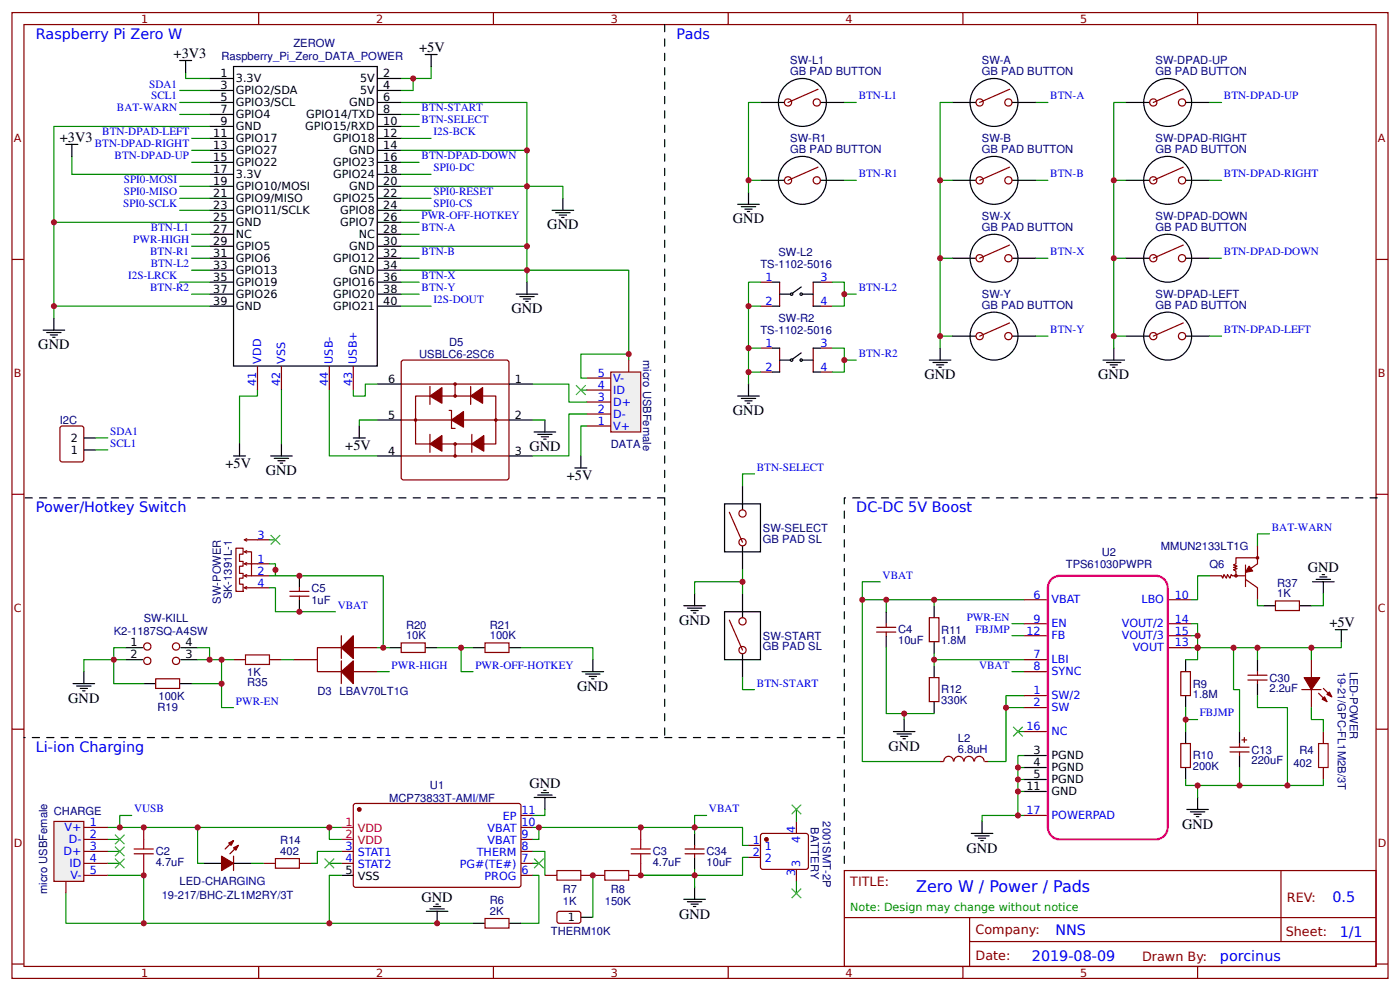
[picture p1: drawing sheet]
<svg xmlns="http://www.w3.org/2000/svg" width="309mm" height="219mm" viewBox="0 0 309 219" stroke-linecap="round" stroke-linejoin="round" font-family="sans-serif">
<g fill="none" stroke="#800" stroke-width=".26">
<path d="M2.6 2.8h304.1v213.2h-304.1zM5.3 5.4h298.7v208h-298.7zM57.1 2.8v2.6M109 2.8v2.6M160.9 2.8v2.6M180.7 19.7l-6.6 2.9M212.7 2.8v2.6M223 19.7l-6.6 2.9M261.4 19.7l-6.6 2.9M264.6 2.8v2.6M180.7 36.9l-6.6 2.9M223 36.9l-6.6 2.9"/>
<path d="M261.4 36.9l-6.6 2.9M2.6 57.3h2.7M223 54.1l-6.6 2.9M261.4 54.1l-6.6 2.9M304 57.3h2.7M168 67.6h2.7M168 62.3h2.7M168 76.9h2.7M172.2 62.3v5.3M172.2 76.9v5.3M179.7 62.3v5.3M179.7 76.9v5.3"/>
<path d="M181.2 67.6h2.7M181.2 62.3h2.7M181.2 76.9h2.7M223 71.3l-6.6 2.9M261.4 71.3l-6.6 2.9M56.9 80.8v5.3M62.2 80.8v5.3M72.8 80.8v5.3M78.1 80.8v5.3M168 82.2h2.7M181.2 82.2h2.7M2.6 109.1h2.7"/>
<path d="M54.2 119.2h5.3M54.5 118.9l-.5 .3 .5 .3M161.1 113.1l2.9 6.6M304 109.1h2.7M52.1 121h1.6v1.4h-.8v1.6h.8v1h-.8v1.6h.8v1.1h-.8v1.3h.8v1.6h-1.6zM54.2 121.8h1.4v5.3M54.2 129.8h5.3M54.2 127.1h5.3M54.2 124.5h5.3M54.5 126.9l-.5 .2 .5 .3M54.5 121.6l-.5 .2 .5 .3M54.5 124.2l-.5 .3 .5 .3"/>
<path d="M54.5 129.5l-.5 .3 .5 .2M64 130.6h4.3M64 131.6h4.3M66.1 129.8v.8M66.1 131.6v.8M161.1 136.9l2.9 6.6M193.7 139.6h4.2M193.7 138.5h4.2M195.8 137.7v.8M195.8 139.6v.8M205.3 136.4h2.1v5.3h-2.1zM226.2 132.4h5.3"/>
<path d="M226.2 137.7h5.3M258 132.4h5.3M258 137.7h5.3M34.4 149.9h5.3v2.1h-5.3zM51.6 145.7h2.6M59.5 145.7h2.7M64.8 145.7h5.3M75.4 143h-5.3v5.3h5.3M75.4 140.4v5M75.4 145.9v5M78.1 148.3h5.2M78.1 143h5.2"/>
<path d="M88.6 141.9h5.3v2.2h-5.3zM107.2 141.9h5.2v2.2h-5.2zM205.3 149.6h2.1v5.3h-2.1zM226.2 140.4h5.3M226.2 145.7h5.3M226.2 148.3h5.3M226.2 153.6h5.3M226.2 156.2h5.3M258 140.4h5.3M258 143h5.3M260.9 148.3h2.1v5.3h-2.1zM275.7 150.2h4.2"/>
<path d="M275.7 149.1h4.2M277.8 148.3v.8M277.8 150.2v.7M287.6 152.3h4.2M289.7 145.7v3.9M289.7 152.3v3.9M291.3 153.1l1.9 1.8M292.4 152l1.8 1.9M2.6 161h2.7M78.1 177.7l.5-.3 36.2 .1 .3 .4-.1 17.8-.4 .2h-36.3l-.2-.5zM226.2 161.5h5.3M260.9 164.2h2.1v5.3h-2.1z"/>
<path d="M271.7 165h4.3M271.7 166h4.3M273.8 164.2v.8M273.8 166v.8M274.4 163.4h1M274.9 162.9v1M292.4 161.5v2.7M292.4 169.5v2.6M304 161h2.7M31.7 182.7v2.6M31.7 190.6v2.7M51.6 185.6l-1.9 1.9"/>
<path d="M51.6 189v3.2M52.7 186.7l-1.9 1.8M58.2 190.6h2.7M66.1 190.6h2.7M75.4 188h2.7M75.4 190.6h2.7M115.1 188h2.6M115.1 190.6h2.6M115.1 193.3h2.6M115.1 185.3h2.6M115.1 182.7h2.6M115.1 180h2.6"/>
<path d="M120.4 193.3h2.6M128.3 193.3h5.3M141.6 190.6v2.7h-2.7M141.6 182.7v2.6M165.4 186.7h2.6M165.4 189.3h2.6M168.3 184.1h10l.3 .4-.1 7.2-.4 .3-9.8-.1-.3-.5v-6.9zM175.9 181.4v2.6M175.9 192v2.6M186.5 192.2h117.5v21.2h-117.5zM226.2 180h5.3M283 192.2v15.7"/>
<path d="M2.6 212.9h2.7M57.1 213.4v2.6M107.2 202.8h5.2v2.1h-5.2zM109 213.4v2.6M123.3 201.3h4.8l.2 .4v1.9l-.5 .3-4.5-.1-.3-.5v-1.6zM160.9 213.4v2.6M186.6 202.6h117.3M212.7 213.4v2.6M214.2 207.9h89.7M214.2 202.6v10.6M264.6 213.4v2.6M304 212.9h2.7"/>
<circle cx="174.1" cy="39.8" r=".8"/>
<circle cx="174.1" cy="22.6" r=".8"/>
<circle cx="180.4" cy="39.8" r=".8"/>
<circle cx="180.4" cy="22.6" r=".8"/>
<circle cx="216.4" cy="39.8" r=".8"/>
<circle cx="216.4" cy="22.6" r=".8"/>
<circle cx="222.8" cy="39.8" r=".8"/>
<circle cx="222.8" cy="22.6" r=".8"/>
<circle cx="254.8" cy="39.8" r=".8"/>
<circle cx="254.8" cy="22.6" r=".8"/>
<circle cx="261.1" cy="39.8" r=".8"/>
<circle cx="261.1" cy="22.6" r=".8"/>
<circle cx="216.4" cy="57" r=".8"/>
<circle cx="222.8" cy="57" r=".8"/>
<circle cx="254.8" cy="57" r=".8"/>
<circle cx="261.1" cy="57" r=".8"/>
<circle cx="216.4" cy="74.2" r=".8"/>
<circle cx="222.8" cy="74.2" r=".8"/>
<circle cx="254.8" cy="74.2" r=".8"/>
<circle cx="261.1" cy="74.2" r=".8"/>
<circle cx="164" cy="119.7" r=".8"/>
<circle cx="164" cy="113.4" r=".8"/>
<circle cx="164" cy="137.2" r=".8"/>
<circle cx="32.5" cy="142.7" r=".8"/>
<circle cx="32.5" cy="145.9" r=".8"/>
<circle cx="38.9" cy="142.7" r=".8"/>
<circle cx="38.9" cy="145.9" r=".8"/>
<circle cx="164" cy="143.5" r=".8"/>
</g>
<g fill="#800" stroke="#800" stroke-width=".26">
<path d="M48.9 189l2.7 1.6-2.7 1.6z"/>
<path d="M51.6 187.2l1.1-.5-.6 1z"/>
<path d="M50.5 186.1l1.1-.5-.5 1.1z"/>
<path d="M292.1 154.4l.5-.5 .6 1z"/>
<path d="M293.2 153.3l.5-.5 .5 1.1z"/>
<path d="M288.1 149.6h3.5l-1.9 2.7z"/>
<path d="M75.4 148.3l2.7-2.4v5z"/>
<path d="M75.4 143l2.7-2.6v5z"/>
<circle cx="79.4" cy="178.7" r=".4"/>
<circle cx="169.3" cy="185.3" r=".4"/>
</g>
<path d="M75.4 182.7h2.7M75.4 185.3h2.7" fill="none" stroke="#f00" stroke-width=".26"/>
<g fill="none" stroke="#000" stroke-width=".26">
<path d="M39.7 13.4h2.6M41 13.4v2.6M46.3 17.3h5.3M46.3 20h5.3M51.6 14.7h31.7v66.1h-31.7zM83.3 17.3h5.3M83.3 20h5.3M93.9 12h2.7M95.2 12v2.7M14.6 31.9h2.6M15.9 31.9v2.6M46.3 22.6h5.3"/>
<path d="M46.3 25.3h5.3M46.3 27.9h5.3M46.3 30.6h5.3M46.3 33.2h5.3M46.3 35.9h5.3M46.3 38.5h5.3M83.3 22.6h5.3M83.3 25.3h5.3M83.3 27.9h5.3M83.3 30.6h5.3M83.3 33.2h5.3M83.3 35.9h5.3"/>
<path d="M83.3 38.5h5.3M168 22.6h5.3M168 39.8h5.3M181.2 22.6h5.3M181.2 39.8h5.3M210.3 22.6h5.3M210.3 39.8h5.3M223.6 22.6h5.3M223.6 39.8h5.3M248.7 22.6h5.3M248.7 39.8h5.3M261.9 22.6h5.3"/>
<path d="M261.9 39.8h5.3M46.3 41.1h5.3M46.3 43.8h5.3M46.3 46.4h5.3M46.3 49.1h5.3M46.3 51.7h5.3M46.3 54.4h5.3M46.3 57h5.3M46.3 59.7h5.3M83.3 41.1h5.3M83.3 43.8h5.3M83.3 46.4h5.3"/>
<path d="M83.3 49.1h5.3M83.3 51.7h5.3M83.3 54.4h5.3M83.3 57h5.3M83.3 59.7h5.3M122 46.4h4.7M122.8 47h3.1M123.6 47.5h1.5M124.1 48h.5M124.4 43.8v2.6M163 45.1h4.7M163.8 45.6h3.2"/>
<path d="M164.6 46.2h1.6M165.1 46.7h.5M165.4 42.5v2.6M210.3 57h5.3M223.6 57h5.3M248.7 57h5.3M261.9 57h5.3M9.5 72.9h4.8M10.3 73.4h3.2M11.1 74h1.6M11.6 74.5h.6M11.9 70.2v2.7"/>
<path d="M46.3 62.3h5.3M46.3 65h5.3M46.3 67.6h5.3M83.3 62.3h5.3M83.3 65h5.3M83.3 67.6h5.3M170.7 62.3h1.5M170.7 67.6h1.5M170.7 76.9h1.5M172.2 65h2.4M172.2 79.5h2.4M177 63.4l-1.8 1.3"/>
<path d="M177 77.9l-1.8 1.3M177.3 65h2.4M177.3 79.5h2.4M179.7 62.3h1.5M179.7 67.6h1.5M179.7 76.9h1.5M205.3 79.5h4.8M207.7 76.9v2.6M210.3 74.2h5.3M223.6 74.2h5.3M243.7 79.5h4.7M246.1 76.9v2.6"/>
<path d="M248.7 74.2h5.3M261.9 74.2h5.3M52.9 98v2.7M62.2 98v2.7M78.1 96.7h2.6M79.4 94.1v2.6M163 87.4h4.7M163.8 88h3.2M164.6 88.5h1.6M165.1 89h.5M165.4 84.8v2.6M170.7 82.2h1.5"/>
<path d="M179.7 82.2h1.5M206.1 80h3.2M206.9 80.6h1.6M207.4 81.1h.6M244.5 80h3.1M245.3 80.6h1.6M245.8 81.1h.5M51.6 100.7h2.6M59.8 100.7h4.8M60.6 101.2h3.2M61.4 101.7h1.6M61.9 102.3h.5"/>
<path d="M160.1 111.3h7.9v10.5h-7.9zM164 107.3v5.3M66.1 127.1v2.7M66.1 132.4v2.7M151.1 133.7h4.7M151.9 134.3h3.1M152.7 134.8h1.6M153.2 135.3h.5M153.5 131.1v2.6M160.1 135.1h7.9v10.6h-7.9zM164 120.5v5.3M164 131.1v5.3"/>
<path d="M195.8 135.1v2.6M206.4 133.7v2.7M295 139h2.7M296.3 139v2.7M16.1 150.9h4.8M16.9 151.5h3.2M17.7 152h1.6M18.3 152.5h.5M18.5 148.3v2.6M27.8 143h3.7M27.8 145.7h3.7M31.7 150.9h2.7"/>
<path d="M39.7 150.9h2.6M40 143h3.7M40 145.7h3.7M86 143h2.6M93.9 143h2.7M104.5 143h2.7M112.4 143h2.7M128.6 148.3h4.7M129.4 148.8h3.2M130.2 149.4h1.6M130.7 149.9h.5M131 145.7v2.6"/>
<path d="M164 144.3v5.3M195.8 140.4v2.6M199.8 158.9v2.6M206.4 141.7v2.6M206.4 147v2.6M206.4 154.9v2.7M261.9 145.7v2.6M261.9 153.6v2.6M277.8 145.7v2.6M277.8 150.9v2.7M118 176.1h4.8M118.8 175.6h3.2"/>
<path d="M119.6 175h1.6M120.1 174.5h.5M120.4 176.1v2.6M197.4 161.5h4.7M198.2 162.1h3.1M199 162.6h1.6M199.5 163.1h.5M226.2 166.8h5.3M226.2 169.5h5.3M226.2 172.1h5.3M226.2 174.8h5.3M261.9 161.5v2.7"/>
<path d="M261.9 169.5v2.6M262.2 178.7h4.8M263 179.3h3.2M263.8 179.8h1.6M264.6 176.1v2.6M273.8 161.5v2.7M273.8 166.8v2.7M45 190.6h3.9M51.6 190.6h4M75.4 193.3h2.7M96.3 199.6h.5M151.1 198.6h4.7"/>
<path d="M151.9 199.1h3.1M152.7 199.6h1.6M153.5 195.9v2.7M214.6 184h4.7M215.4 184.5h3.1M216.2 185.1h1.6M216.7 185.6h.5M217 181.4v2.6M264.3 180.3h.5M94.2 201.2h4.8M95 200.7h3.2M95.8 200.2h1.6"/>
<path d="M96.6 201.2v2.7M104.5 203.9h2.7M112.4 203.9h2.7M128.3 202.5h2.7M153.2 200.2h.5"/>
<circle cx="177.3" cy="39.8" r="5.3"/>
<circle cx="177.3" cy="22.6" r="5.3"/>
<circle cx="219.6" cy="39.8" r="5.3"/>
<circle cx="219.6" cy="22.6" r="5.3"/>
<circle cx="258" cy="39.8" r="5.3"/>
<circle cx="258" cy="22.6" r="5.3"/>
<circle cx="219.6" cy="57" r="5.3"/>
<circle cx="258" cy="57" r="5.3"/>
<circle cx="174.9" cy="65" r=".26"/>
<circle cx="174.9" cy="79.5" r=".26"/>
<circle cx="177" cy="79.5" r=".26"/>
<circle cx="177" cy="65" r=".26"/>
<circle cx="219.6" cy="74.2" r="5.3"/>
<circle cx="258" cy="74.2" r="5.3"/>
</g>
<g fill="none" stroke="#080" stroke-width=".26">
<path d="M39.7 20h6.6M41 16v1.3h5.3M88.6 17.3h2.7v2.7h-2.7M95.2 14.7v2.6h-3.9M15.9 34.5v4h30.4M39.7 25.3h6.6M39.7 22.6h6.6M42.3 30.6h4M42.3 35.9h4M42.3 33.2h4M46.3 27.9h-34.4v21.2M88.6 33.2h27.8v7.9h8v2.7"/>
<path d="M88.6 22.6h27.8v10.6M88.6 38.5h6.6M88.6 25.3h4M88.6 30.6h6.6M88.6 27.9h4M88.6 35.9h4M168 39.8h-2.6v2.7M168 22.6h-2.6v17.2M186.5 22.6h2.7M186.5 39.8h2.7M207.7 39.8h2.6M210.3 22.6h-2.6v51.6"/>
<path d="M228.9 22.6h2.6M228.9 39.8h2.6M248.7 39.8h-2.6v17.2M248.7 22.6h-2.6v17.2M267.2 22.6h2.7M267.2 39.8h2.7M39.7 46.4h6.6M39.7 43.8h6.6M39.7 41.1h6.6M42.3 57h4M42.3 59.7h4M46.3 49.1h-34.4v18.5"/>
<path d="M88.6 59.7h50.3v18.5M88.6 54.4h27.8v5.3M88.6 41.1h27.8v13.3M88.6 46.4h6.6M88.6 43.8h6.6M88.6 57h4M88.6 51.7h4M88.6 49.1h4M207.7 57h2.6M228.9 57h2.6M248.7 57h-2.6v17.2M267.2 57h2.7"/>
<path d="M39.7 62.3h6.6M46.3 67.6h-34.4v2.6M88.6 65h4M88.6 62.3h4M88.6 67.6h6.6M138.9 79.5v-1.3h-10.6v5.3h1.3M168 76.9h-2.6v5.3M168 67.6h-2.6v9.3M168 62.3h-2.6v5.3M183.9 62.3h2.6v5.3h-2.6M183.9 76.9h2.6v5.3h-2.6M186.5 79.5h2.7"/>
<path d="M186.5 65h2.7M210.3 74.2h-2.6v2.7M228.9 74.2h2.6M248.7 74.2h-2.6v2.7M267.2 74.2h2.7M56.9 86.1v1.3h-4v10.6M62.2 86.1v11.9M72.8 86.1v14.6h10.5M128.3 86.1h1.3M168 82.2h-2.6v2.6M59.5 119.2h1.4M166.7 104.6h-2.7v2.7"/>
<path d="M59.5 124.5h1.4v2.6h-1.4M60.9 125.8v1.3h23.8v15.9M164 128.5h-10.5v2.6M164 125.8v5.3M190.5 132.4v35.7h17.2M194.5 128.5h-4v3.9h5.3M206.4 132.4h-10.6v2.7M223.6 137.7h2.6M226.2 132.4h-19.8v1.3M263.3 137.7h1.3v8h-2.7M27.8 143h-2.7v7.9h6.6M27.8 145.7h-9.3v2.6"/>
<path d="M42.3 150.9h6.6M43.7 143h2.6v2.7h-2.6M46.3 145.7h2.6M51.6 145.7h-2.7v10.5h2.7M62.2 145.7h2.6M83.3 148.3h2.7M83.3 143h2.7M96.6 143h7.9M101.9 143v5.3h2.6M115.1 143h15.9v2.7M164 149.6v2.7h2.7M195.8 143v14.6h10.6"/>
<path d="M206.4 144.3v1.4h19.8M206.4 145.7v1.3M222.2 156.2v11.9h-3.9M223.6 140.4h2.6M226.2 153.6h-4v2.6h4M261.9 156.2v2.7h2.7M261.9 158.9v2.6M263.3 140.4h1.3M289.7 156.2v2.7h2.7v2.6M289.7 143v2.7M296.3 141.7v1.3h-33M120.4 178.7v1.3h-2.7"/>
<path d="M175.9 178.7v2.7M224.9 174.8h1.3M224.9 172.1h1.3M224.9 169.5h1.3M224.9 161.5h1.3M226.2 166.8h-1.3v13.2M261.9 172.1v1.3h2.7v2.7M292.4 172.1v1.3h-27.8M14.6 197.2v6.7h17.1M23.8 193.3h7.9v10.6h72.8M23.8 182.7h19.9M23.8 190.6h2.7"/>
<path d="M23.8 185.3h2.7M23.8 188h2.7M29.1 180h-2.6v2.7M72.8 182.7v2.6h2.6M72.8 190.6h2.6M75.4 182.7h-31.7v7.9h1.3M75.4 193.3h-2.6v10.6M117.7 188h2.7v5.3M117.7 182.7h1.4v2.6h-1.4M117.7 193.3h1.4v10.6h-4M117.7 190.6h1.4M119.1 182.7h44.9v4h1.4"/>
<path d="M131 193.3v9.2M165.4 189.3h-1.4v4h-22.4M175.9 194.6v2.6M226.2 180h-9.2v1.4"/>
</g>
<g fill="none" stroke="#a00000" stroke-width=".26">
<path d="M54.2 144.6h5.3v2.1h-5.3zM291.3 164.2h2.1v5.3h-2.1zM29.6 187.5h4.3M29.6 188.5h4.3M31.7 185.3v2.2M31.7 188.5v2.1M60.9 189.6h5.2v2.1h-5.2zM123 192.2h5.3v2.1h-5.3zM133.6 192.2h5.3v2.1h-5.3zM139.4 187.5h4.3M139.4 188.5h4.3M141.6 185.3v2.2"/>
<path d="M141.6 188.5v2.1"/>
</g>
<path d="M232.1 128.1a2.64 2.64 0 0 1 2.1-1h21.1a2.64 2.64 0 0 1 2.7 2.7v52.9a2.64 2.64 0 0 1-2.7 2.6h-21.1a2.64 2.64 0 0 1-2.7-2.6v-52.9l.1-.6z" fill="none" stroke="#f0f" stroke-width=".53"/>
<path d="M146.8 5.4v104.5M146.8 109.9h-141.5M304.3 109.9h-117.8v82.1M186.5 162.9h-181.2" fill="none" stroke="#000" stroke-width=".26" stroke-dasharray="1.6 1.6"/>
<g fill="#000" stroke="#3c3" stroke-width=".26">
<path d="M127.3 85.1l2.1 2.1zM127.3 87.2l2.1-2.1z"/>
<path d="M59.8 118.1l2.1 2.2zM61.9 118.1l-2.1 2.2z"/>
<path d="M174.9 177.7l2.1 2.1zM177 177.7l-2.1 2.1z"/>
<path d="M223.8 160.5l2.2 2.1zM226 160.5l-2.2 2.1z"/>
<path d="M25.4 189.6l2.1 2.1zM27.5 189.6l-2.1 2.1z"/>
<path d="M25.4 186.9l2.1 2.1zM25.4 189l2.1-2.1z"/>
<path d="M25.4 184.3l2.1 2.1zM27.5 184.3l-2.1 2.1z"/>
<path d="M71.7 189.6l2.1 2.1zM73.8 189.6l-2.1 2.1z"/>
<path d="M118 189.6l2.1 2.1zM120.1 189.6l-2.1 2.1z"/>
<path d="M174.9 196.2l2.1 2.1zM177 196.2l-2.1 2.1z"/>
</g>
<path d="M11.9 181.4h6.6v13.2h-6.6z" fill="#efefef" stroke="#800" stroke-width=".26"/>
<path d="M14.6 194.6v2.6M18.5 182.7h5.3M18.5 185.3h5.3M18.5 188h5.3M18.5 190.6h5.3M18.5 193.3h5.3" fill="none" stroke="#800" stroke-width=".26"/>
<path d="M134.9 82.2h6.7v13.2h-6.7z" fill="#efefef" stroke="#800" stroke-width=".26"/>
<g fill="none" stroke="#800" stroke-width=".26">
<path d="M138.9 79.5v2.7M13.5 94.1h4.5l.4 .2 .1 7.2-.2 .4-4.5 .1-.5-.3-.1-7.1zM129.6 94.1h5.3M129.6 91.4h5.3M129.6 88.8h5.3M129.6 86.1h5.3M129.6 83.5h5.3M267.2 127.1h2.7l.2 .6 .3-.8 .5 .8 .3-.8 .5 .8 .3-.8 .3 .2h2.9M275.2 127.9l2.6 1.9v2.6M275.2 124.8v4.7M277.8 123.2h-4.8v1.3l-.5 .3 .8 .2-.8 .3 .8 .2-.8 .3 .5 .3v1M277.8 120.5v4l-2.6 1.8"/>
<path d="M281.8 132.7h5.3v2.1h-5.3zM210.6 168.1a1.06 1.06 0 0 0-1-1.1 1.06 1.06 0 0 0-1.1 1.1h-.8M210.8 168.1a1.06 1.06 0 0 1 1-1.1 1.06 1.06 0 0 1 1.1 1.1M213 168.1a1.06 1.06 0 0 1 1.1-1.1 1.06 1.06 0 0 1 1 1.1M215.3 168.1a1.06 1.06 0 0 1 1-1.1 1.06 1.06 0 0 1 1.1 1.1M217.5 168.1h.8M151.3 188.5h4.3M151.3 187.5h4.3M153.5 186.7v.8M153.5 188.5v.8"/>
<circle cx="273" cy="127.1" r=".26"/>
<circle cx="277.8" cy="123.2" r=".26"/>
</g>
<g fill="none" stroke="#080" stroke-width=".26">
<path d="M42.3 51.7h4M42.3 54.4h4M42.3 65h4M21.2 96.7h2.6M21.2 99.4h2.6M280.5 117.9h-2.7v2.6M59.5 129.8h1.4v5.3h13.2M267.2 127.1h-2.6v5.3h-1.3M277.8 132.4v1.3h1.3M292.4 131.1v2.6h-2.7M199.8 157.6v1.3M223.6 148.3h2.6"/>
<path d="M272.5 143v9.3h1.3v9.2M277.8 153.6v2.6h6.6v17.2M277.8 143v2.7M273.8 169.5v3.9M55.6 190.6h2.6M75.4 188h-5.3v2.6h-1.3M141.6 193.3h11.9v2.6M153.5 192v1.3M156.1 180h-2.6v4"/>
</g>
<path d="M146.8 109.9v53" fill="none" stroke="#000" stroke-width=".26" stroke-dasharray="1.6 1.6"/>
<path d="M18.5 99.4h2.7M18.5 96.7h2.7M279.1 133.7h2.7M287.1 133.7h2.6M290 128.5h4.7M290.8 127.9h3.2M291.6 127.4h1.6M292.1 126.9h.5M292.4 128.5v2.6M153.5 184v2.7M153.5 189.3v2.7" fill="none" stroke="#000" stroke-width=".26"/>
<path d="M276 125l.8 1.1-1.6 .2z" fill="#800" stroke="#800" stroke-width=".26"/>
<path d="M88.7 79.8l.5-.3h22.7l.5 .3v25.6l-.2 .5-23 .1-.5-.3z" fill="#fff" stroke="#800" stroke-width=".26"/>
<g fill="none" stroke="#000" stroke-width=".26">
<path d="M114 65h4.8M114.8 65.5h3.2M115.6 66h1.6M116.2 66.5h.5M116.4 62.3v2.7M83.3 84.8h5.3M83.3 92.7h5.3M112.4 84.8h5.3M112.4 92.7h5.3M118 95.4h4.8M118.8 95.9h3.2M119.6 96.4h1.6"/>
<path d="M120.1 97h.5M120.4 92.7v2.7M83.3 100.7h5.3M112.4 100.7h5.3M127 103.3h2.6M128.3 100.7v2.6"/>
</g>
<g fill="none" stroke="#800" stroke-width=".26">
<path d="M88.6 84.8h23.8M88.6 92.7h23.8M91.8 87.4h17.7v10.6h-17.7zM95 85.3v4M95 95.9v4M99.2 90.6h.5v4h.8M100.5 84.8v2.6M100.5 98v2.7M104 85.3v4M104.2 95.9v4M88.6 100.7h23.8"/>
<circle cx="91.8" cy="92.7" r=".26"/>
<circle cx="100.5" cy="84.8" r=".26"/>
<circle cx="100.5" cy="87.4" r=".26"/>
<circle cx="100.5" cy="98" r=".26"/>
<circle cx="109.5" cy="92.7" r=".26"/>
<circle cx="100.5" cy="100.7" r=".26"/>
</g>
<g fill="#800" stroke="#800" stroke-width=".26">
<path d="M99.7 92.7l2.7-1.8v3.4z"/>
<path d="M104 87.4l2.6-1.8v3.4z"/>
<path d="M95 87.4l2.6-1.8v3.4z"/>
<path d="M104.2 98l2.7-1.8v3.4z"/>
<path d="M95 98l2.6-1.8v3.4z"/>
</g>
<path d="M116.4 59.7v2.6M83.3 84.8h-2.6v2.6h-2.6v-1.3M83.3 92.7h-3.9v1.4M117.7 84.8h8v4h3.9M117.7 92.7h2.7M129.6 91.4h-3.9v9.3h-8M129.6 94.1h-1.3v6.6" fill="none" stroke="#080" stroke-width=".26"/>
<g fill="#c00">
<circle cx="116.4" cy="59.7" r=".66"/>
<circle cx="138.9" cy="78.2" r=".66"/>
<circle cx="153.5" cy="182.7" r=".66"/>
<circle cx="141.6" cy="193.3" r=".66"/>
<circle cx="141.6" cy="182.7" r=".66"/>
<circle cx="131" cy="193.3" r=".66"/>
<circle cx="264.6" cy="140.4" r=".66"/>
<circle cx="66.1" cy="135.1" r=".66"/>
<circle cx="66.1" cy="127.1" r=".66"/>
<circle cx="84.7" cy="143" r=".66"/>
<circle cx="60.9" cy="125.8" r=".66"/>
<circle cx="31.8" cy="203.9" r=".66"/>
<circle cx="48.9" cy="150.9" r=".66"/>
<circle cx="26.5" cy="182.7" r=".66"/>
<circle cx="116.4" cy="41.1" r=".66"/>
<circle cx="186.5" cy="65" r=".66"/>
<circle cx="165.4" cy="67.6" r=".66"/>
<circle cx="165.4" cy="82.2" r=".66"/>
<circle cx="207.7" cy="39.8" r=".66"/>
<circle cx="207.7" cy="74.2" r=".66"/>
<circle cx="246.1" cy="39.8" r=".66"/>
<circle cx="246.1" cy="74.2" r=".66"/>
<circle cx="72.8" cy="203.9" r=".66"/>
<circle cx="224.9" cy="169.5" r=".66"/>
<circle cx="224.9" cy="174.8" r=".66"/>
<circle cx="206.4" cy="132.4" r=".66"/>
<circle cx="261.9" cy="158.9" r=".66"/>
<circle cx="289.7" cy="143" r=".66"/>
<circle cx="264.6" cy="143" r=".66"/>
<circle cx="206.4" cy="145.7" r=".66"/>
<circle cx="224.9" cy="180" r=".66"/>
<circle cx="224.9" cy="172.1" r=".66"/>
<circle cx="222.3" cy="156.2" r=".66"/>
<circle cx="190.5" cy="132.4" r=".66"/>
<circle cx="195.8" cy="132.4" r=".66"/>
<circle cx="43.7" cy="182.7" r=".66"/>
<circle cx="72.8" cy="182.7" r=".66"/>
<circle cx="96.6" cy="203.9" r=".66"/>
<circle cx="91.3" cy="17.3" r=".66"/>
<circle cx="246.1" cy="57" r=".66"/>
<circle cx="164" cy="128.5" r=".66"/>
<circle cx="207.7" cy="57" r=".66"/>
<circle cx="165.4" cy="76.9" r=".66"/>
<circle cx="186.5" cy="79.5" r=".66"/>
<circle cx="11.9" cy="67.6" r=".66"/>
<circle cx="116.4" cy="54.4" r=".66"/>
<circle cx="116.4" cy="33.2" r=".66"/>
<circle cx="11.9" cy="49.1" r=".66"/>
<circle cx="119.1" cy="182.7" r=".66"/>
<circle cx="48.9" cy="145.7" r=".66"/>
<circle cx="46.3" cy="145.7" r=".66"/>
<circle cx="25.1" cy="145.7" r=".66"/>
<circle cx="101.9" cy="143" r=".66"/>
<circle cx="165.4" cy="39.8" r=".66"/>
<circle cx="31.8" cy="193.3" r=".66"/>
<circle cx="31.8" cy="182.7" r=".66"/>
<circle cx="199.8" cy="157.6" r=".66"/>
<circle cx="264.6" cy="173.4" r=".66"/>
<circle cx="277.8" cy="143" r=".66"/>
<circle cx="284.4" cy="173.4" r=".66"/>
<circle cx="272.5" cy="143" r=".66"/>
<circle cx="273.8" cy="173.4" r=".66"/>
<circle cx="153.5" cy="193.3" r=".66"/>
</g>
<text font-size="3.5" fill="#00f" x="202.4" y="196.8">Zero W / Power / Pads</text>
<g font-size="3.2" fill="#00f">
<text x="7.9" y="8.6">Raspberry Pi Zero W</text>
<text x="149.5" y="8.6">Pads</text>
<text x="7.9" y="113.1">Power/Hotkey Switch</text>
<text x="189.2" y="113.1">DC-DC 5V Boost</text>
<text x="7.9" y="166">Li-ion Charging</text>
<text x="294.4" y="199.2">0.5</text>
<text x="233.2" y="206.3">NNS</text>
<text x="296" y="206.9">1/1</text>
<text x="228" y="212.2">2019-08-09</text>
<text x="269.5" y="212.1">porcinus</text>
</g>
<g font-size="3.2">
<text x="92.6" y="11.5">+5V</text>
<text x="38.4" y="12.8">+3V3</text>
<text x="13.2" y="31.4">+3V3</text>
<text x="120.9" y="50.7">GND</text>
<text x="161.9" y="49.3">GND</text>
<text x="113" y="69.2">GND</text>
<text x="8.5" y="77.1">GND</text>
<text x="204.3" y="83.7">GND</text>
<text x="242.6" y="83.7">GND</text>
<text x="161.9" y="91.7">GND</text>
<text x="76.3" y="99.4">+5V</text>
<text x="117" y="99.6">GND</text>
<text x="49.8" y="103.3">+5V</text>
<text x="58.7" y="104.9">GND</text>
<text x="125.2" y="106">+5V</text>
<text x="288.9" y="126.3">GND</text>
<text x="150" y="138">GND</text>
<text x="293.7" y="138.5">+5V</text>
<text x="15.1" y="155.2">GND</text>
<text x="127.5" y="152.5">GND</text>
<text x="196.3" y="165.8">GND</text>
<text x="117" y="174">GND</text>
<text x="261.1" y="183">GND</text>
<text x="213.5" y="188.3">GND</text>
<text x="93.1" y="199.1">GND</text>
<text x="150" y="202.8">GND</text>
</g>
<g font-size="2.8" fill="#800">
<text x="187.9" y="195.7">TITLE:</text>
<text x="284.3" y="199.2">REV:</text>
<text x="215.5" y="206.3">Company:</text>
<text x="284.1" y="206.8">Sheet:</text>
<text x="215.5" y="212.1">Date:</text>
<text x="252.3" y="212.1">Drawn By:</text>
</g>
<g font-size="2.5" fill="#800">
<text x="31.2" y="5">1</text>
<text x="83.1" y="5">2</text>
<text x="134.9" y="5">3</text>
<text x="186.8" y="5">4</text>
<text x="238.7" y="5">5</text>
<text x="3" y="31.4">A</text>
<text x="304.4" y="31.4">A</text>
<text x="3" y="83.2">B</text>
<text x="304.4" y="83.2">B</text>
<text x="3" y="135.1">C</text>
<text x="304.4" y="135.1">C</text>
<text x="3" y="186.9">D</text>
<text x="304.4" y="186.9">D</text>
<text x="31.2" y="215.6">1</text>
<text x="83.1" y="215.6">2</text>
<text x="134.9" y="215.6">3</text>
<text x="186.8" y="215.6">4</text>
<text x="238.7" y="215.6">5</text>
</g>
<g font-size="2.5" fill="#000080">
<text x="64.8" y="10.3">ZEROW</text>
<text x="48.9" y="13.2">Raspberry_Pi_Zero_DATA_POWER</text>
<text x="174.6" y="16.5">GB PAD BUTTON</text>
<text x="174.6" y="14.2">SW-L1</text>
<text x="216.9" y="16.5">GB PAD BUTTON</text>
<text x="216.9" y="14.2">SW-A</text>
<text x="255.3" y="16.5">GB PAD BUTTON</text>
<text x="255.3" y="14.2">SW-DPAD-UP</text>
<text x="174.6" y="33.7">GB PAD BUTTON</text>
<text x="174.6" y="31.4">SW-R1</text>
<text x="216.9" y="33.7">GB PAD BUTTON</text>
<text x="216.9" y="31.4">SW-B</text>
<text x="255.3" y="33.7">GB PAD BUTTON</text>
<text x="255.3" y="31.4">SW-DPAD-RIGHT</text>
<text x="216.9" y="50.9">GB PAD BUTTON</text>
<text x="216.9" y="48.6">SW-X</text>
<text x="255.3" y="50.9">GB PAD BUTTON</text>
<text x="255.3" y="48.6">SW-DPAD-DOWN</text>
<text x="168" y="59.2">TS-1102-5016</text>
<text x="172" y="56.6">SW-L2</text>
<text x="216.9" y="65.7">SW-Y</text>
<text x="255.3" y="65.7">SW-DPAD-LEFT</text>
<text x="172" y="71.2">SW-R2</text>
<text x="216.9" y="68.1">GB PAD BUTTON</text>
<text x="255.3" y="68.1">GB PAD BUTTON</text>
<text x="99.2" y="76.5">D5</text>
<text x="168" y="73.8">TS-1102-5016</text>
<text x="92.6" y="79.1">USBLC6-2SC6</text>
<text x="142.1" y="79.5" transform="rotate(90 142.1 79.5)">micro USBFemale</text>
<text x="13.2" y="93.7">I2C</text>
<text x="134.9" y="99">DATA</text>
<text x="168.5" y="119.8">GB PAD SL</text>
<text x="168.5" y="117.4">SW-SELECT</text>
<text x="235.5" y="125.4">TPS61030PWPR</text>
<text x="243.4" y="122.8">U2</text>
<text x="256.5" y="121.5">MMUN2133LT1G</text>
<text x="267.2" y="125.4">Q6</text>
<text x="68.8" y="130.7">C5</text>
<text x="282.2" y="131.9">1K</text>
<text x="282.2" y="129.5">R37</text>
<text x="31.8" y="137.3">SW-KILL</text>
<text x="48.8" y="133.3" transform="rotate(-90 48.8 133.3)">SW-POWER</text>
<text x="51.2" y="132.4" transform="rotate(-90 51.2 132.4)">SK-1391L-1</text>
<text x="68.8" y="133.3">1uF</text>
<text x="25.1" y="140.2">K2-1187SQ-A4SW</text>
<text x="89.7" y="141.2">10K</text>
<text x="89.7" y="138.8">R20</text>
<text x="108.2" y="141.2">100K</text>
<text x="108.2" y="138.8">R21</text>
<text x="168.5" y="143.6">GB PAD SL</text>
<text x="168.5" y="141.2">SW-START</text>
<text x="198.4" y="142.2">10uF</text>
<text x="198.4" y="139.8">C4</text>
<text x="208" y="142.3">1.8M</text>
<text x="208" y="139.9">R11</text>
<text x="54.6" y="149.4">1K</text>
<text x="295.5" y="148.3" transform="rotate(90 295.5 148.3)">19-21/GPC-FL1M2B/3T</text>
<text x="298.2" y="148.3" transform="rotate(90 298.2 148.3)">LED-POWER</text>
<text x="35" y="154.6">100K</text>
<text x="54.6" y="151.4">R35</text>
<text x="70.1" y="153.5">D3</text>
<text x="75" y="153.5">LBAV70LT1G</text>
<text x="208" y="155.5">330K</text>
<text x="208" y="153.1">R12</text>
<text x="263.5" y="154.2">1.8M</text>
<text x="263.5" y="151.8">R9</text>
<text x="280.5" y="152.9">2.2uF</text>
<text x="280.5" y="150.5">C30</text>
<text x="34.8" y="157.1">R19</text>
<text x="211.6" y="166.2">6.8uH</text>
<text x="211.6" y="163.8">L2</text>
<text x="263.5" y="167.7">R10</text>
<text x="276.5" y="166.4">C13</text>
<text x="287.1" y="166.4">R4</text>
<text x="263.5" y="170.1">200K</text>
<text x="276.5" y="168.7">220uF</text>
<text x="285.8" y="169.3">402</text>
<text x="11.9" y="179.9">CHARGE</text>
<text x="86" y="177">MCP73833T-AMI/MF</text>
<text x="95" y="174.2">U1</text>
<text x="179.1" y="182.7" transform="rotate(90 179.1 182.7)">BATTERY</text>
<text x="181.8" y="181.4" transform="rotate(90 181.8 181.4)">2001SMT-2P</text>
<text x="34.4" y="191.3">4.7uF</text>
<text x="34.4" y="188.8">C2</text>
<text x="61.9" y="188.8">402</text>
<text x="61.9" y="186.4">R14</text>
<text x="144.2" y="191.3">4.7uF</text>
<text x="144.2" y="188.8">C3</text>
<text x="156.1" y="191.2">10uF</text>
<text x="156.1" y="188.8">C34</text>
<text x="10.5" y="197.4" transform="rotate(-90 10.5 197.4)">micro USBFemale</text>
<text x="39.7" y="195.5">LED-CHARGING</text>
<text x="124.4" y="197.1">R7</text>
<text x="134.9" y="197.1">R8</text>
<text x="35.7" y="198.4">19-217/BHC-ZL1M2RY/3T</text>
<text x="108.2" y="202">2K</text>
<text x="108.2" y="199.6">R6</text>
<text x="124.4" y="199.7">1K</text>
<text x="133.6" y="199.7">150K</text>
<text x="121.7" y="206.4">THERM10K</text>
</g>
<g font-size="2.5">
<text x="48.7" y="17.1">1</text>
<text x="84.7" y="17.1">2</text>
<text x="48.7" y="19.7">3</text>
<text x="48.7" y="22.4">5</text>
<text x="52.1" y="18.1">3.3V</text>
<text x="52.1" y="20.8">GPIO2/SDA</text>
<text x="52.1" y="23.4">GPIO3/SCL</text>
<text x="77.2" y="23.4">GND</text>
<text x="79.6" y="18.1">5V</text>
<text x="79.6" y="20.8">5V</text>
<text x="84.7" y="19.7">4</text>
<text x="84.7" y="22.4">6</text>
<text x="48.7" y="25">7</text>
<text x="48.7" y="27.6">9</text>
<text x="52.1" y="26.1">GPIO4</text>
<text x="52.1" y="28.7">GND</text>
<text x="67.4" y="28.7">GPIO15/RXD</text>
<text x="67.7" y="26.1">GPIO14/TXD</text>
<text x="84.7" y="25">8</text>
<text x="84.7" y="27.6">10</text>
<text x="47.1" y="30.3">11</text>
<text x="47.1" y="32.9">13</text>
<text x="47.1" y="35.6">15</text>
<text x="52.1" y="31.4">GPIO17</text>
<text x="52.1" y="34">GPIO27</text>
<text x="73.6" y="31.4">GPIO18</text>
<text x="77.2" y="34">GND</text>
<text x="84.7" y="30.3">12</text>
<text x="84.7" y="32.9">14</text>
<text x="84.7" y="35.6">16</text>
<text x="47.1" y="38.2">17</text>
<text x="47.1" y="40.9">19</text>
<text x="52.1" y="36.6">GPIO22</text>
<text x="52.1" y="39.3">3.3V</text>
<text x="52.1" y="41.9">GPIO10/MOSI</text>
<text x="73.6" y="36.6">GPIO23</text>
<text x="73.6" y="39.3">GPIO24</text>
<text x="77.2" y="41.9">GND</text>
<text x="84.7" y="38.2">18</text>
<text x="84.7" y="40.9">20</text>
<text x="47.1" y="43.5">21</text>
<text x="47.1" y="46.2">23</text>
<text x="52.1" y="44.6">GPIO9/MISO</text>
<text x="52.1" y="47.2">GPIO11/SCLK</text>
<text x="73.6" y="44.6">GPIO25</text>
<text x="75.2" y="47.2">GPIO8</text>
<text x="84.7" y="43.5">22</text>
<text x="84.7" y="46.2">24</text>
<text x="47.1" y="48.8">25</text>
<text x="47.1" y="51.5">27</text>
<text x="52.1" y="49.9">GND</text>
<text x="52.1" y="52.5">NC</text>
<text x="75.2" y="49.9">GPIO7</text>
<text x="79.2" y="52.5">NC</text>
<text x="84.7" y="48.8">26</text>
<text x="84.7" y="51.5">28</text>
<text x="47.1" y="54.1">29</text>
<text x="47.1" y="56.8">31</text>
<text x="47.1" y="59.4">33</text>
<text x="52.1" y="55.2">GPIO5</text>
<text x="52.1" y="57.8">GPIO6</text>
<text x="73.6" y="57.8">GPIO12</text>
<text x="77.2" y="55.2">GND</text>
<text x="84.7" y="54.1">30</text>
<text x="84.7" y="56.8">32</text>
<text x="84.7" y="59.4">34</text>
<text x="47.1" y="62">35</text>
<text x="47.1" y="64.7">37</text>
<text x="52.1" y="60.5">GPIO13</text>
<text x="52.1" y="63.1">GPIO19</text>
<text x="52.1" y="65.7">GPIO26</text>
<text x="73.6" y="63.1">GPIO16</text>
<text x="73.6" y="65.7">GPIO20</text>
<text x="77.2" y="60.5">GND</text>
<text x="84.7" y="62">36</text>
<text x="84.7" y="64.7">38</text>
<text x="47.1" y="67.3">39</text>
<text x="52.1" y="68.4">GND</text>
<text x="73.6" y="68.4">GPIO21</text>
<text x="84.7" y="67.3">40</text>
<text x="85.7" y="84.5">6</text>
<text x="113.8" y="84.5">1</text>
<text x="85.7" y="92.5">5</text>
<text x="113.8" y="92.5">2</text>
<text x="15.6" y="100.1">1</text>
<text x="15.6" y="97.5">2</text>
<text x="85.7" y="100.4">4</text>
<text x="113.8" y="100.4">3</text>
<text x="28.9" y="142.7">1</text>
<text x="41" y="142.7">4</text>
<text x="28.9" y="145.4">2</text>
<text x="41" y="145.4">3</text>
<text x="228.4" y="166.6">3</text>
<text x="232.3" y="167.6">PGND</text>
<text x="228.4" y="169.2">4</text>
<text x="228.4" y="171.8">5</text>
<text x="232.3" y="170.3">PGND</text>
<text x="232.3" y="172.9">PGND</text>
<text x="226.8" y="174.5">11</text>
<text x="232.3" y="175.6">GND</text>
<text x="76.3" y="193">5</text>
<text x="79" y="194.3">VSS</text>
<text x="125.4" y="203.3">1</text>
</g>
<g font-size="2.5" fill="#00f">
<text x="33" y="19.3">SDA1</text>
<text x="33.4" y="22">SCL1</text>
<text x="189.7" y="22">BTN-L1</text>
<text x="232" y="22">BTN-A</text>
<text x="270.4" y="22">BTN-DPAD-UP</text>
<text x="22.6" y="29.9">BTN-DPAD-LEFT</text>
<text x="25.8" y="24.6">BAT-WARN</text>
<text x="93.1" y="24.6">BTN-START</text>
<text x="93.1" y="27.3">BTN-SELECT</text>
<text x="95.8" y="29.9">I2S-BCK</text>
<text x="20.9" y="32.5">BTN-DPAD-RIGHT</text>
<text x="25.3" y="35.2">BTN-DPAD-UP</text>
<text x="93.1" y="35.2">BTN-DPAD-DOWN</text>
<text x="27.3" y="40.5">SPI0-MOSI</text>
<text x="95.8" y="37.8">SPI0-DC</text>
<text x="189.7" y="39.2">BTN-R1</text>
<text x="232" y="39.2">BTN-B</text>
<text x="270.4" y="39.2">BTN-DPAD-RIGHT</text>
<text x="27.2" y="45.8">SPI0-SCLK</text>
<text x="27.3" y="43.1">SPI0-MISO</text>
<text x="95.8" y="43.1">SPI0-RESET</text>
<text x="95.8" y="45.8">SPI0-CS</text>
<text x="29.4" y="53.7">PWR-HIGH</text>
<text x="33.3" y="51.1">BTN-L1</text>
<text x="93.1" y="51.1">BTN-A</text>
<text x="93.1" y="48.4">PWR-OFF-HOTKEY</text>
<text x="33.2" y="56.4">BTN-R1</text>
<text x="33.3" y="59">BTN-L2</text>
<text x="93.1" y="56.4">BTN-B</text>
<text x="232" y="56.4">BTN-X</text>
<text x="270.4" y="56.4">BTN-DPAD-DOWN</text>
<text x="28.3" y="61.7">I2S-LRCK</text>
<text x="33.2" y="64.3">BTN-R2</text>
<text x="93.1" y="61.7">BTN-X</text>
<text x="93.1" y="64.3">BTN-Y</text>
<text x="169.1" y="62">1</text>
<text x="181.2" y="62">3</text>
<text x="189.7" y="64.3">BTN-L2</text>
<text x="95.8" y="66.9">I2S-DOUT</text>
<text x="169.1" y="67.3">2</text>
<text x="181.2" y="67.3">4</text>
<text x="169.1" y="76.6">1</text>
<text x="181.2" y="76.6">3</text>
<text x="232" y="73.6">BTN-Y</text>
<text x="270.4" y="73.6">BTN-DPAD-LEFT</text>
<text x="57.7" y="80.3" transform="rotate(-90 57.7 80.3)">VDD</text>
<text x="63" y="80.3" transform="rotate(-90 63 80.3)">VSS</text>
<text x="73.6" y="80.3" transform="rotate(-90 73.6 80.3)">USB-</text>
<text x="78.8" y="80.3" transform="rotate(-90 78.8 80.3)">USB+</text>
<text x="132" y="83.2">5</text>
<text x="169.1" y="81.9">2</text>
<text x="181.2" y="81.9">4</text>
<text x="189.7" y="78.9">BTN-R2</text>
<text x="56.6" y="85.3" transform="rotate(-90 56.6 85.3)">41</text>
<text x="61.9" y="85.3" transform="rotate(-90 61.9 85.3)">42</text>
<text x="72.5" y="85.3" transform="rotate(-90 72.5 85.3)">44</text>
<text x="77.8" y="85.3" transform="rotate(-90 77.8 85.3)">43</text>
<text x="132" y="88.5">3</text>
<text x="132" y="85.9">4</text>
<text x="135.5" y="89.6">D+</text>
<text x="135.5" y="86.9">ID</text>
<text x="135.5" y="84.3">V-</text>
<text x="132" y="93.8">1</text>
<text x="132" y="91.1">2</text>
<text x="135.5" y="94.9">V+</text>
<text x="135.5" y="92.2">D-</text>
<text x="24.3" y="96">SDA1</text>
<text x="24.3" y="98.7">SCL1</text>
<text x="167.2" y="104">BTN-SELECT</text>
<text x="56.9" y="118.9">3</text>
<text x="281" y="117.2">BAT-WARN</text>
<text x="56.9" y="124.2">1</text>
<text x="56.9" y="129.5">4</text>
<text x="56.9" y="126.9">2</text>
<text x="195" y="127.8">VBAT</text>
<text x="74.6" y="134.4">VBAT</text>
<text x="213.6" y="137.1">PWR-EN</text>
<text x="228.4" y="132.2">6</text>
<text x="228.4" y="137.5">9</text>
<text x="232.3" y="133.2">VBAT</text>
<text x="252.2" y="133.2">LBO</text>
<text x="259.6" y="132.2">10</text>
<text x="259.6" y="137.5">14</text>
<text x="215.5" y="139.7">FBJMP</text>
<text x="226.8" y="140.1">12</text>
<text x="232.3" y="138.5">EN</text>
<text x="232.3" y="141.2">FB</text>
<text x="247.9" y="138.5">VOUT/2</text>
<text x="247.9" y="141.2">VOUT/3</text>
<text x="250.3" y="143.8">VOUT</text>
<text x="259.6" y="140.1">15</text>
<text x="259.6" y="142.7">13</text>
<text x="86.5" y="147.6">PWR-HIGH</text>
<text x="105" y="147.6">PWR-OFF-HOTKEY</text>
<text x="216.3" y="147.6">VBAT</text>
<text x="228.4" y="145.4">7</text>
<text x="228.4" y="148">8</text>
<text x="232.3" y="146.4">LBI</text>
<text x="232.3" y="149.1">SYNC</text>
<text x="52.1" y="155.6">PWR-EN</text>
<text x="167.2" y="151.6">BTN-START</text>
<text x="228.4" y="153.3">1</text>
<text x="228.4" y="156">2</text>
<text x="232.3" y="154.4">SW/2</text>
<text x="226.8" y="161.3">16</text>
<text x="232.3" y="157">SW</text>
<text x="265.1" y="158.2">FBJMP</text>
<text x="232.3" y="162.3">NC</text>
<text x="29.6" y="179.4">VUSB</text>
<text x="115.2" y="179.8">11</text>
<text x="156.6" y="179.4">VBAT</text>
<text x="226.8" y="179.8">17</text>
<text x="14.2" y="183.5">V+</text>
<text x="19.8" y="182.4">1</text>
<text x="19.8" y="185.1">2</text>
<text x="107.7" y="183.8">VBAT</text>
<text x="111.1" y="181.1">EP</text>
<text x="115.2" y="185.1">9</text>
<text x="115.2" y="182.4">10</text>
<text x="175.7" y="184" transform="rotate(-90 175.7 184)">4</text>
<text x="232.3" y="180.8">POWERPAD</text>
<text x="14" y="188.8">D+</text>
<text x="15.2" y="186.1">D-</text>
<text x="15.4" y="191.4">ID</text>
<text x="19.8" y="187.7">3</text>
<text x="19.8" y="190.4">4</text>
<text x="76.3" y="187.7">3</text>
<text x="76.3" y="190.4">4</text>
<text x="79" y="189">STAT1</text>
<text x="79" y="191.7">STAT2</text>
<text x="101.6" y="191.7">PG#(TE#)</text>
<text x="105.3" y="189">THERM</text>
<text x="107.7" y="186.4">VBAT</text>
<text x="115.2" y="190.4">7</text>
<text x="115.2" y="187.7">8</text>
<text x="166.3" y="186.4">1</text>
<text x="166.3" y="189">2</text>
<text x="169" y="187.7">1</text>
<text x="169" y="190.4">2</text>
<text x="176.7" y="191.4" transform="rotate(-90 176.7 191.4)">3</text>
<text x="176.7" y="186.1" transform="rotate(-90 176.7 186.1)">4</text>
<text x="15.6" y="194.1">V-</text>
<text x="19.8" y="193">5</text>
<text x="107" y="194.3">PROG</text>
<text x="115.2" y="193">6</text>
<text x="175.7" y="193.5" transform="rotate(-90 175.7 193.5)">3</text>
</g>
<g font-size="2.5" fill="#f00">
<text x="76.3" y="182.4">1</text>
<text x="76.3" y="185.1">2</text>
<text x="79" y="183.8">VDD</text>
<text x="79" y="186.4">VDD</text>
</g>
<text font-size="2.5" fill="#090" x="187.9" y="201">Note: Design may change without notice</text>
</svg>
